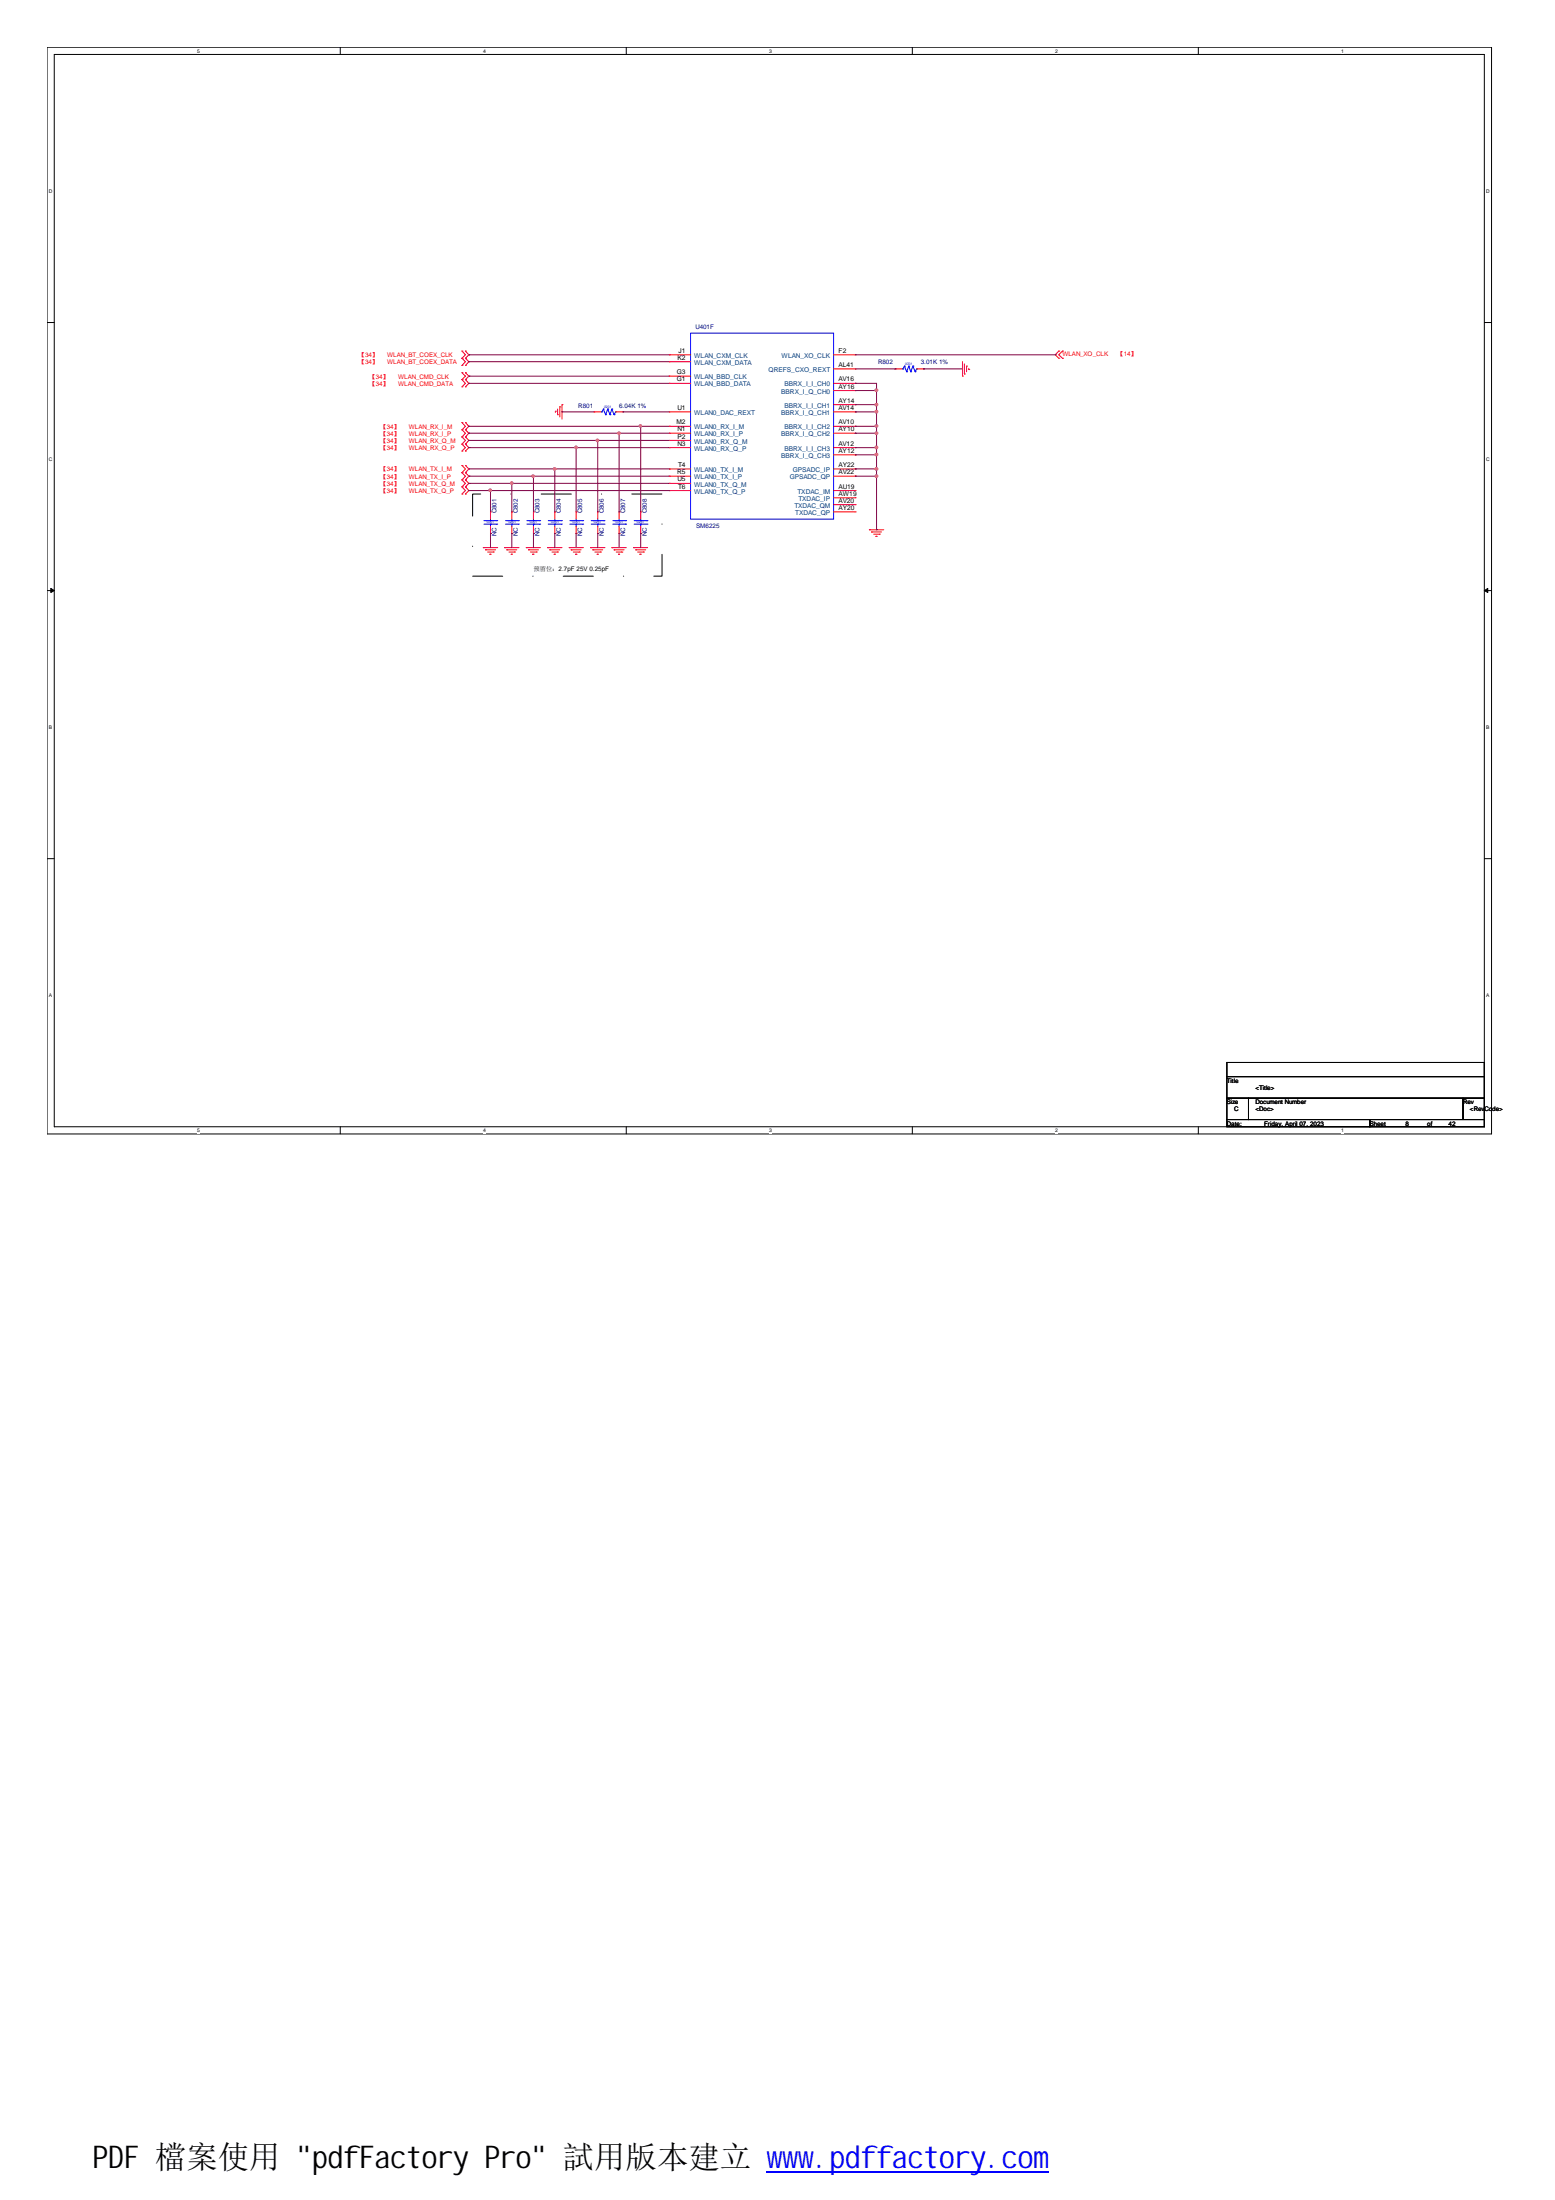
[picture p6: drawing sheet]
<svg xmlns="http://www.w3.org/2000/svg" width="210mm" height="297mm" viewBox="0 0 210 297" stroke-linecap="round" stroke-linejoin="round" font-family="sans-serif">
<path d="M6.3 6.4h195v146.7h-195zM7.3 7.4h193.1v144.7h-193.1z" fill="none" stroke="#000" stroke-width=".13"/>
<g fill="#fff">
<path d="M26.6 6.5h.4v.8h-.4z"/>
<path d="M26.6 152.3h.4v.7h-.4z"/>
</g>
<path d="M45.9 6.4v1M45.9 152.1v1" fill="none" stroke="#000" stroke-width=".13"/>
<g fill="#fff">
<path d="M65.2 6.5h.4v.8h-.4z"/>
<path d="M65.2 152.3h.4v.7h-.4z"/>
</g>
<path d="M84.5 6.4v1M84.5 152.1v1" fill="none" stroke="#000" stroke-width=".13"/>
<g fill="#fff">
<path d="M103.8 6.5h.4v.8h-.4z"/>
<path d="M103.8 152.3h.4v.7h-.4z"/>
</g>
<path d="M123.1 6.4v1M123.1 152.1v1" fill="none" stroke="#000" stroke-width=".13"/>
<g fill="#fff">
<path d="M142.5 6.5h.3v.8h-.3z"/>
<path d="M142.5 152.3h.3v.7h-.3z"/>
</g>
<path d="M161.8 6.4v1M161.8 152.1v1" fill="none" stroke="#000" stroke-width=".13"/>
<g fill="#fff">
<path d="M181.1 6.5h.3v.8h-.3z"/>
<path d="M181.1 152.3h.3v.7h-.3z"/>
<path d="M6.6 25.4h.5v.8h-.5z"/>
<path d="M200.6 25.4h.5v.8h-.5z"/>
<path d="M6.6 61.6h.5v.8h-.5z"/>
<path d="M200.6 61.6h.5v.8h-.5z"/>
</g>
<path d="M6.3 43.5h1M200.4 43.5h.9" fill="none" stroke="#000" stroke-width=".13"/>
<g fill="#fff">
<path d="M6.6 97.8h.5v.8h-.5z"/>
<path d="M200.6 97.8h.5v.8h-.5z"/>
</g>
<path d="M6.3 79.7h1M200.4 79.7h.9" fill="none" stroke="#000" stroke-width=".13"/>
<g fill="#000" stroke="#000" stroke-width=".13">
<path d="M6.9 79.4l.4 .3-.4 .3z" fill-rule="evenodd"/>
<path d="M200.4 79.7l.4-.3v.6z" fill-rule="evenodd"/>
</g>
<g fill="#fff">
<path d="M6.6 134h.5v.8h-.5z"/>
<path d="M200.6 134h.5v.8h-.5z"/>
</g>
<path d="M6.3 115.9h1M200.4 115.9h.9M165.6 143.5h34.8v1.9h-34.8zM165.6 145.4h34.8v2.9h-34.8zM165.6 148.3h2.9v2.9h-2.9zM165.6 151.2h19.3v.9h-19.3zM168.5 148.3h29v2.9h-29zM184.9 151.2h15.5v.9h-15.5zM197.5 148.3h2.9v2.9h-2.9z" fill="none" stroke="#000" stroke-width=".13"/>
<path d="M63.8 66.7h25.6v11.1h-25.6z" fill="none" stroke="#000" stroke-width=".13" stroke-dasharray="4.1 4.1 0 4.1"/>
<g fill="none" stroke="#f00" stroke-width=".13">
<path d="M62.4 47.4h.1M62.4 48.4h.1M62.4 49.3h.1M62.4 50.3h.1M62.4 51.3h.1M62.4 52.2h.1M62.4 57.1h.1M62.4 58h.1M62.4 59h.1M62.4 60h.1M62.4 47.4l.4 .5-.4 .5M62.4 48.4l.4 .4-.4 .5"/>
<path d="M62.4 50.3l.4 .5-.4 .5M62.4 51.3l.4 .5-.4 .4M62.4 57.1l.4 .5-.4 .4M62.4 58l.4 .5-.4 .5M62.4 59l.4 .5-.4 .5M62.4 60l.4 .4-.4 .5M62.8 48.4h.1M62.8 47.4h.1M62.8 49.3h.1M62.8 51.3h.1M62.8 50.3h.1M62.8 52.2h.1"/>
<path d="M62.8 58h.1M62.8 57.1h.1M62.8 59h.1M62.8 60h.1M62.8 47.4l.5 .5-.5 .5M62.8 48.4l.5 .4-.5 .5M62.8 50.3l.5 .5-.5 .5M62.8 51.3l.5 .5-.5 .4M62.8 57.1l.5 .5-.5 .4M62.8 58l.5 .5-.5 .5M62.8 59l.5 .5-.5 .5M62.8 60l.5 .4-.5 .5"/>
<path d="M75 55.5h.1M75 55.5v.2M75.3 56h.1M75.3 55.2v.8M75.6 54.9h.1M75.6 54.9v1.4M75.9 54.6h.1M75.9 54.6v2M80.2 55.6h.1M80.2 55.6h1M83.1 55.6h1M84.1 55.6h.1"/>
<path d="M90.3 47.9h.1M90.3 48.8h.1M90.3 50.8h.1M90.3 51.8h.1M90.3 55.6h.1M90.3 57.6h.1M90.3 58.5h.1M90.3 59.5h.1M90.3 55.6h2.9M90.3 47.9h2.9M90.3 48.8h2.9M90.3 50.8h2.9"/>
<path d="M90.3 51.8h2.9M90.3 57.6h2.9M90.3 58.5h2.9M90.3 59.5h2.9M112.5 55.6h2.9M112.5 47.9h2.9M112.5 51.8h2.9M112.5 57.6h2.9M112.5 58.5h2.9M112.5 49.8h2.9M112.5 52.7h2.9M112.5 54.6h2.9"/>
<path d="M115.4 47.9h.1M115.4 49.8h.1M115.4 51.8h.1M115.4 52.7h.1M115.4 54.6h.1M115.4 55.6h.1M115.4 57.6h.1M115.4 58.5h.1M120.8 49.8h.1M120.8 49.8h1M123.7 49.8h1M124.7 49.8h.1"/>
<path d="M129.9 50.8h.1M129.9 48.8v2M130.2 50.5h.1M130.2 49.1v1.4M130.5 49.4h.1M130.5 49.4v.8M130.8 49.9h.1M130.8 49.7v.2M142.9 47.4h.1M142.9 48.4h.1M142.9 47.4l-.4 .5 .4 .5M143.4 48.4h.1"/>
<path d="M143.4 47.4h.1M143.4 47.4l-.5 .5 .5 .5M62.4 62.9h.1M62.4 63.8h.1M62.4 64.8h.1M62.4 65.7h.1M62.4 66.7h.1M62.4 60.9h.1M62.4 62.9l.4 .4-.4 .5M62.4 63.8l.4 .5-.4 .5M62.4 64.8l.4 .5-.4 .4M62.4 65.7l.4 .5-.4 .5"/>
<path d="M62.8 63.8h.1M62.8 62.9h.1M62.8 64.8h.1M62.8 65.7h.1M62.8 66.7h.1M62.8 60.9h.1M62.8 62.9l.5 .4-.5 .5M62.8 63.8l.5 .5-.5 .5M62.8 64.8l.5 .5-.5 .4M62.8 65.7l.5 .5-.5 .5M65.2 73.9h.1M65.2 73.9h2"/>
<path d="M65.5 74.2h.1M65.5 74.2h1.4M65.8 74.5h.8M66.1 74.8h.1M66.1 74.8h.2M66.2 69.1h.1M66.2 72h.1M66.2 69.1v1M66.2 71.1v.9M66.6 74.5h.1M68.1 73.9h.1M68.1 73.9h2"/>
<path d="M68.4 74.2h.1M68.4 74.2h1.4M68.7 74.5h.8M69 74.8h.1M69 74.8h.2M69.1 69.1h.1M69.1 72h.1M69.1 69.1v1M69.1 71.1v.9M69.5 74.5h.1M71 73.9h.1M71 73.9h1.9"/>
<path d="M71.3 74.2h.1M71.3 74.2h1.4M71.6 74.5h.8M71.9 74.8h.1M71.9 74.8h.2M72 69.1h.1M72 72h.1M72 69.1v1M72 71.1v.9M72.4 74.5h.1M73.9 73.9h.1M73.9 73.9h2"/>
<path d="M74.2 74.2h.1M74.2 74.2h1.4M74.5 74.5h.8M74.8 74.8h.1M74.8 74.8h.2M74.9 69.1h.1M74.9 72h.1M74.9 69.1v1M74.9 71.1v.9M75.3 74.5h.1M76.8 73.9h.1M76.8 73.9h1.9"/>
<path d="M77.1 74.2h.1M77.1 74.2h1.3M77.4 74.5h.8M77.7 74.8h.1M77.7 74.8h.2M77.8 69.1h.1M77.8 72h.1M77.8 69.1v1M77.8 71.1v.9M78.2 74.5h.1M79.7 73.9h.1M79.7 73.9h2"/>
<path d="M80 74.2h.1M80 74.2h1.4M80.3 74.5h.8M80.6 74.8h.1M80.6 74.8h.2M80.7 69.1h.1M80.7 72h.1M80.7 69.1v1M80.7 71.1v.9M81.1 74.5h.1M82.6 73.9h.1M82.6 73.9h1.9"/>
<path d="M82.9 74.2h.1M82.9 74.2h1.3M83.2 74.5h.7M83.5 74.8h.1M83.5 74.8h.2M83.6 69.1h.1M83.6 72h.1M83.6 69.1v1M83.6 71.1v.9M83.9 74.5h.1M85.5 73.9h.1M85.5 73.9h1.9"/>
<path d="M85.8 74.2h.1M85.8 74.2h1.4M86.1 74.5h.8M86.4 74.8h.1M86.4 74.8h.2M86.5 69.1h.1M86.5 72h.1M86.5 69.1v1M86.5 71.1v.9M86.9 74.5h.1M90.3 60.4h.1M90.3 63.3h.1"/>
<path d="M90.3 64.3h.1M90.3 65.3h.1M90.3 66.2h.1M90.3 60.4h2.9M90.3 63.3h2.9M90.3 64.3h2.9M90.3 65.3h2.9M90.3 66.2h2.9M112.5 60.4h2.9M112.5 63.3h2.9M112.5 64.3h2.9M112.5 66.2h2.9"/>
<path d="M112.5 61.4h2.9M112.5 67.2h2.9M112.5 68.1h2.9M112.5 69.1h2.9M115.4 60.4h.1M115.4 61.4h.1M115.4 63.3h.1M115.4 64.3h.1M115.4 66.2h.1M115.4 67.2h.1M115.4 68.1h.1M115.4 69.1h.1"/>
<path d="M117.3 71.5h.1M117.3 71.5h2M117.6 71.8h.1M117.6 71.8h1.4M117.9 72.1h.8M118.2 72.4h.1M118.2 72.4h.2M118.7 72.1h.1"/>
</g>
<g fill="none" stroke="#00f" stroke-width=".13">
<path d="M81.2 55.6h.1M81.4 55.2h.1M81.4 55.2l-.2 .4M81.4 55.2l.3 .8M81.7 56h.1M82 55.2h.1M82 55.2l-.3 .8M82 55.2l.3 .8M82.3 56h.1M82.6 55.2h.1M82.6 55.2l-.3 .8M82.6 55.2l.3 .8"/>
<path d="M82.9 56h.1M83.1 55.6h.1M83.1 55.6l-.2 .4M93.2 45h19.3v25.1h-19.3zM121.8 49.8h.1M121.9 49.8h.1M122.1 49.4h.1M122.1 49.4l-.2 .4M122.1 49.4l.3 .8M122.4 50.2h.1M122.7 49.4h.1M122.7 49.4l-.3 .8"/>
<path d="M122.7 49.4l.2 .8M122.9 50.2h.1M123.2 49.4h.1M123.2 49.4l-.3 .8M123.2 49.4l.3 .8M123.5 50.2h.1M123.7 49.8h.1M123.7 49.8l-.2 .4M65.3 70.8h1.8M65.3 70.3h1.8M66.2 70.3h.1M66.2 70.8h.1"/>
<path d="M66.2 70.1v.2M66.2 70.8v.3M67.1 70.8h.1M67.1 70.3h.1M68.2 70.8h1.8M68.2 70.3h1.8M69.1 70.3h.1M69.1 70.8h.1M69.1 70.1v.2M69.1 70.8v.3M70 70.8h.1M70 70.3h.1"/>
<path d="M71.1 70.8h1.8M71.1 70.3h1.8M72 70.3h.1M72 70.8h.1M72 70.1v.2M72 70.8v.3M72.9 70.8h.1M72.9 70.3h.1M74 70.8h1.8M74 70.3h1.8M74.9 70.3h.1M74.9 70.8h.1"/>
<path d="M74.9 70.1v.2M74.9 70.8v.3M75.8 70.8h.1M75.8 70.3h.1M76.9 70.8h1.8M76.9 70.3h1.8M77.8 70.3h.1M77.8 70.8h.1M77.8 70.1v.2M77.8 70.8v.3M78.7 70.8h.1M78.7 70.3h.1"/>
<path d="M79.8 70.8h1.7M79.8 70.3h1.7M80.7 70.3h.1M80.7 70.8h.1M80.7 70.1v.2M80.7 70.8v.3M81.5 70.8h.1M81.5 70.3h.1M82.7 70.8h1.8M82.7 70.3h1.8M83.6 70.3h.1M83.6 70.8h.1"/>
<path d="M83.6 70.1v.2M83.6 70.8v.3M84.5 70.8h.1M84.5 70.3h.1M85.6 70.8h1.7M85.6 70.3h1.7M86.5 70.3h.1M86.5 70.8h.1M86.5 70.1v.2M86.5 70.8v.3M87.3 70.8h.1M87.3 70.3h.1"/>
</g>
<g fill="none" stroke="#800040" stroke-width=".13">
<path d="M63.3 47.9h.1M63.3 48.8h.1M63.3 50.8h.1M63.3 51.8h.1M63.3 57.6h.1M63.3 59.5h.1M63.3 58.5h.1M63.3 47.9h27M63.3 48.8h27M63.3 50.8h27M63.3 51.8h27M63.3 57.6h27"/>
<path d="M63.3 58.5h27M63.3 59.5h27M75.9 55.6h.1M75.9 55.6h4.3M80.7 59.5h.1M80.7 59.5v9.6M83.6 58.5h.1M83.6 58.5v10.6M84.1 55.6h.1M84.1 55.6h6.2M86.5 57.6h.1M86.5 57.6v11.5"/>
<path d="M115.4 51.8h.1M115.4 52.7h.1M115.4 54.6h.1M115.4 55.6h.1M115.4 57.6h.1M115.4 58.5h.1M115.4 47.9h27.1M115.4 51.8h2.9v19.7M115.4 57.6h2.9M115.4 58.5h2.9M115.4 49.8h5.4M115.4 55.6h2.9"/>
<path d="M115.4 52.7h2.9M115.4 54.6h2.9M118.3 52.7h.1M118.3 54.6h.1M118.3 55.6h.1M118.3 57.6h.1M118.3 58.5h.1M120.8 49.8h.1M124.7 49.8h.1M124.7 49.8h5.2M142.5 47.9h.1M63.3 60.4h.1"/>
<path d="M63.3 63.3h.1M63.3 65.3h.1M63.3 64.3h.1M63.3 66.2h.1M63.3 60.4h27M63.3 63.3h27M63.3 65.3h27M63.3 64.3h27M63.3 66.2h27M66.2 66.2h.1M66.2 72h.1M66.2 66.2v2.9"/>
<path d="M66.2 72v1.9M69.1 65.3h.1M69.1 72h.1M69.1 65.3v3.8M69.1 72v1.9M72 64.3h.1M72 72h.1M72 64.3v4.8M72 72v1.9M74.9 63.3h.1M74.9 72h.1M74.9 63.3v5.8"/>
<path d="M74.9 72v1.9M77.8 60.4h.1M77.8 72h.1M77.8 60.4v8.7M77.8 72v1.9M80.7 72h.1M80.7 72v1.9M83.6 69.1h.1M83.6 72h.1M83.6 72v1.9M86.5 72h.1M86.5 72v1.9"/>
<path d="M115.4 60.4h.1M115.4 64.3h.1M115.4 61.4h.1M115.4 63.3h.1M115.4 60.4h2.9M115.4 63.3h2.9M115.4 64.3h2.9M115.4 61.4h2.9M118.3 60.4h.1M118.3 61.4h.1M118.3 63.3h.1M118.3 64.3h.1"/>
<path d="M118.3 71.5h.1"/>
</g>
<g fill="#f0f" stroke="#f0f" stroke-width=".13">
<path d="M86.3 57.4h.3v.2h-.3z" fill-rule="evenodd"/>
<path d="M80.5 59.3h.3v.3h-.3z" fill-rule="evenodd"/>
<path d="M77.6 60.3h.3v.2l-.1 .1-.2-.1z" fill-rule="evenodd"/>
<path d="M74.7 63.2h.3v.2h-.3z" fill-rule="evenodd"/>
<path d="M71.8 64.2h.3v.2h-.3z" fill-rule="evenodd"/>
<path d="M69 65.1h.2v.3h-.1h-.1z" fill-rule="evenodd"/>
<path d="M66 66.1h.3v.2h-.3z" fill-rule="evenodd"/>
<path d="M83.4 58.4h.3v.2h-.3z" fill-rule="evenodd"/>
<path d="M118.2 52.6h.2v.2h-.2z" fill-rule="evenodd"/>
<path d="M118.2 54.5h.2v.3h-.2z" fill-rule="evenodd"/>
<path d="M118.2 55.5h.2v.2l-.1 .1-.1-.1z" fill-rule="evenodd"/>
<path d="M118.2 57.4h.2v.2h-.2z" fill-rule="evenodd"/>
<path d="M118.2 58.4h.2v.2h-.2z" fill-rule="evenodd"/>
<path d="M118.2 60.3h.2v.2l-.1 .1-.1-.1z" fill-rule="evenodd"/>
<path d="M118.2 61.2h.2v.3h-.2z" fill-rule="evenodd"/>
<path d="M118.2 63.2h.2v.2h-.2z" fill-rule="evenodd"/>
<path d="M118.2 64.2h.2v.2h-.2z" fill-rule="evenodd"/>
<path d="M86.3 57.4h.3v.2h-.3z" fill-rule="evenodd"/>
<path d="M80.5 59.3h.3v.3h-.3z" fill-rule="evenodd"/>
<path d="M77.6 60.3h.3v.2l-.1 .1-.2-.1z" fill-rule="evenodd"/>
<path d="M74.7 63.2h.3v.2h-.3z" fill-rule="evenodd"/>
<path d="M71.8 64.2h.3v.2h-.3z" fill-rule="evenodd"/>
<path d="M69 65.1h.2v.3h-.1h-.1z" fill-rule="evenodd"/>
<path d="M66 66.1h.3v.2h-.3z" fill-rule="evenodd"/>
<path d="M83.4 58.4h.3v.2h-.3z" fill-rule="evenodd"/>
<path d="M118.2 52.6h.2v.2h-.2z" fill-rule="evenodd"/>
<path d="M118.2 54.5h.2v.3h-.2z" fill-rule="evenodd"/>
<path d="M118.2 55.5h.2v.2l-.1 .1-.1-.1z" fill-rule="evenodd"/>
<path d="M118.2 57.4h.2v.2h-.2z" fill-rule="evenodd"/>
<path d="M118.2 58.4h.2v.2h-.2z" fill-rule="evenodd"/>
<path d="M118.2 60.3h.2v.2l-.1 .1-.1-.1z" fill-rule="evenodd"/>
<path d="M118.2 61.2h.2v.3h-.2z" fill-rule="evenodd"/>
<path d="M118.2 63.2h.2v.2h-.2z" fill-rule="evenodd"/>
<path d="M118.2 64.2h.2v.2h-.2z" fill-rule="evenodd"/>
</g>
<path d="M103.5 293.2h38.1" fill="none" stroke="#00f" stroke-width=".21"/>
<text font-size="4.2" x="12.5" y="292.7">PDF 檔案使用 &quot;pdfFactory Pro&quot; 試用版本建立 www.pdffactory.com</text>
<g font-size=".9">
<text x="91.6" y="47.7">J1</text>
<text x="113.2" y="47.7">F2</text>
<text x="91.4" y="50.5">G3</text>
<text x="91.4" y="51.5">G1</text>
<text x="91.4" y="48.6">K2</text>
<text x="113.2" y="49.6">AL41</text>
<text x="113.2" y="51.5">AV16</text>
<text x="113.2" y="52.5">AY16</text>
<text x="91.3" y="57.3">M2</text>
<text x="91.4" y="55.4">U1</text>
<text x="91.4" y="58.2">N1</text>
<text x="91.4" y="59.2">P2</text>
<text x="113.2" y="54.4">AY14</text>
<text x="113.2" y="55.4">AV14</text>
<text x="113.2" y="57.3">AV10</text>
<text x="113.2" y="58.2">AY10</text>
<text x="91.4" y="64">R5</text>
<text x="91.4" y="60.2">N3</text>
<text x="91.4" y="65">U5</text>
<text x="91.5" y="63.1">T4</text>
<text x="91.5" y="66">T6</text>
<text x="113.2" y="63.1">AY22</text>
<text x="113.2" y="60.2">AV12</text>
<text x="113.2" y="61.2">AY12</text>
<text x="113.2" y="64">AV22</text>
<text x="113.2" y="66">AU19</text>
<text x="113.2" y="67">AW19</text>
<text x="113.2" y="67.9">AV20</text>
<text x="113.2" y="68.9">AY20</text>
</g>
<g font-size=".9" fill="#004080">
<text x="93.7" y="48.3">WLAN_CXM_CLK</text>
<text x="93.7" y="49.3">WLAN_CXM_DATA</text>
<text x="93.7" y="51.2">WLAN_BBD_CLK</text>
<text x="93.7" y="52.2">WLAN_BBD_DATA</text>
<text x="103.8" y="50.2">QREFS_CXO_REXT</text>
<text x="105.5" y="53.2">BBRX_I_Q_CH0</text>
<text x="105.5" y="48.3">WLAN_XO_CLK</text>
<text x="105.9" y="52.2">BBRX_I_I_CH0</text>
<text x="93.7" y="56">WLAN0_DAC_REXT</text>
<text x="93.7" y="58">WLAN0_RX_I_M</text>
<text x="93.7" y="58.9">WLAN0_RX_I_P</text>
<text x="93.7" y="59.9">WLAN0_RX_Q_M</text>
<text x="105.5" y="56">BBRX_I_Q_CH1</text>
<text x="105.5" y="58.9">BBRX_I_Q_CH2</text>
<text x="105.9" y="55.1">BBRX_I_I_CH1</text>
<text x="105.9" y="58">BBRX_I_I_CH2</text>
<text x="93.7" y="60.9">WLAN0_RX_Q_P</text>
<text x="93.7" y="63.7">WLAN0_TX_I_M</text>
<text x="93.7" y="64.7">WLAN0_TX_I_P</text>
<text x="93.7" y="65.7">WLAN0_TX_Q_M</text>
<text x="105.5" y="61.8">BBRX_I_Q_CH3</text>
<text x="105.9" y="60.9">BBRX_I_I_CH3</text>
<text x="106.6" y="64.7">GPSADC_QP</text>
<text x="107" y="63.7">GPSADC_IP</text>
<text x="93.7" y="66.7">WLAN0_TX_Q_P</text>
<text x="107.2" y="68.6">TXDAC_QM</text>
<text x="107.4" y="69.5">TXDAC_QP</text>
<text x="107.7" y="66.7">TXDAC_IM</text>
<text x="107.8" y="67.6">TXDAC_IP</text>
</g>
<g font-size=".8" fill="#000080">
<text x="93.9" y="44.4">U401F</text>
<text x="118.5" y="49.2">R802</text>
<text x="124.3" y="49.2">3.01K 1%</text>
<text x="78.1" y="55.1">R801</text>
<text x="83.6" y="55.1">6.04K 1%</text>
<text x="67" y="69.3" transform="rotate(-90 67 69.3)">C801</text>
<text x="69.9" y="69.3" transform="rotate(-90 69.9 69.3)">C802</text>
<text x="72.8" y="69.3" transform="rotate(-90 72.8 69.3)">C803</text>
<text x="75.7" y="69.3" transform="rotate(-90 75.7 69.3)">C804</text>
<text x="78.6" y="69.3" transform="rotate(-90 78.6 69.3)">C805</text>
<text x="81.5" y="69.3" transform="rotate(-90 81.5 69.3)">C806</text>
<text x="84.4" y="69.3" transform="rotate(-90 84.4 69.3)">C807</text>
<text x="87.3" y="69.3" transform="rotate(-90 87.3 69.3)">C808</text>
<text x="94" y="71.3">SM6225</text>
<text x="67" y="72.4" transform="rotate(-90 67 72.4)">NC</text>
<text x="69.9" y="72.4" transform="rotate(-90 69.9 72.4)">NC</text>
<text x="72.8" y="72.4" transform="rotate(-90 72.8 72.4)">NC</text>
<text x="75.7" y="72.4" transform="rotate(-90 75.7 72.4)">NC</text>
<text x="78.6" y="72.4" transform="rotate(-90 78.6 72.4)">NC</text>
<text x="81.5" y="72.4" transform="rotate(-90 81.5 72.4)">NC</text>
<text x="84.4" y="72.4" transform="rotate(-90 84.4 72.4)">NC</text>
<text x="87.3" y="72.4" transform="rotate(-90 87.3 72.4)">NC</text>
</g>
<g font-size=".8" fill="#f00">
<text x="48.4" y="48.2">【34】</text>
<text x="48.4" y="49.2">【34】</text>
<text x="49.9" y="51.1">【34】</text>
<text x="49.9" y="52.1">【34】</text>
<text x="52.3" y="48.2">WLAN_BT_COEX_CLK</text>
<text x="52.3" y="49.2">WLAN_BT_COEX_DATA</text>
<text x="53.8" y="51.1">WLAN_CMD_CLK</text>
<text x="53.8" y="52.1">WLAN_CMD_DATA</text>
<text x="143.4" y="48.1">WLAN_XO_CLK</text>
<text x="150.8" y="48.1">【14】</text>
<text x="51.4" y="57.9">【34】</text>
<text x="51.4" y="58.8">【34】</text>
<text x="51.4" y="59.8">【34】</text>
<text x="55.2" y="57.9">WLAN_RX_I_M</text>
<text x="55.2" y="58.8">WLAN_RX_I_P</text>
<text x="55.2" y="59.8">WLAN_RX_Q_M</text>
<text x="51.4" y="63.7">【34】</text>
<text x="51.4" y="64.6">【34】</text>
<text x="51.4" y="65.6">【34】</text>
<text x="51.4" y="60.8">【34】</text>
<text x="55.2" y="63.7">WLAN_TX_I_M</text>
<text x="55.2" y="64.6">WLAN_TX_I_P</text>
<text x="55.2" y="65.6">WLAN_TX_Q_M</text>
<text x="55.2" y="60.8">WLAN_RX_Q_P</text>
<text x="51.4" y="66.5">【34】</text>
<text x="55.2" y="66.5">WLAN_TX_Q_P</text>
</g>
<g font-size=".8">
<text x="72" y="77.2">预留位：2.7pF 25V 0.25pF</text>
<text x="165.6" y="146.2">Title</text>
<text x="165.6" y="149.1">Size</text>
<text x="169.5" y="147.1">&lt;Title&gt;</text>
<text x="169.5" y="149.1">Document Number</text>
<text x="197.5" y="149.1">Rev</text>
<text x="165.6" y="152">Date:</text>
<text x="166.6" y="150.1">C</text>
<text x="169.5" y="150.1">&lt;Doc&gt;</text>
<text x="170.6" y="152">Friday, April 07, 2023</text>
<text x="184.9" y="152">Sheet</text>
<text x="189.7" y="152">8</text>
<text x="192.7" y="152">of</text>
<text x="195.5" y="152">42</text>
<text x="198.4" y="150.1">&lt;Rev</text>
<text x="200.4" y="150.1">Code&gt;</text>
</g>
<g font-size=".7">
<text x="26.6" y="7.1">5</text>
<text x="65.2" y="7.1">4</text>
<text x="103.8" y="7.1">3</text>
<text x="142.5" y="7.1">2</text>
<text x="181.1" y="7.1">1</text>
<text x="6.6" y="26.1">D</text>
<text x="200.6" y="26.1">D</text>
<text x="6.6" y="62.3">C</text>
<text x="200.6" y="62.3">C</text>
<text x="6.6" y="98.5">B</text>
<text x="200.6" y="98.5">B</text>
<text x="6.6" y="134.6">A</text>
<text x="200.6" y="134.6">A</text>
<text x="26.6" y="152.9">5</text>
<text x="65.2" y="152.9">4</text>
<text x="103.8" y="152.9">3</text>
<text x="142.5" y="152.9">2</text>
<text x="181.1" y="152.9">1</text>
</g>
<g font-size=".5" fill="#00f">
<text x="122.2" y="49.3">0201</text>
<text x="81.5" y="55.1">0201</text>
<text x="65.7" y="70.6">0201</text>
<text x="68.6" y="70.6">0201</text>
<text x="71.5" y="70.6">0201</text>
<text x="74.4" y="70.6">0201</text>
<text x="77.3" y="70.6">0201</text>
<text x="80.2" y="70.6">0201</text>
<text x="83.1" y="70.6">0201</text>
<text x="86" y="70.6">0201</text>
</g>
</svg>
